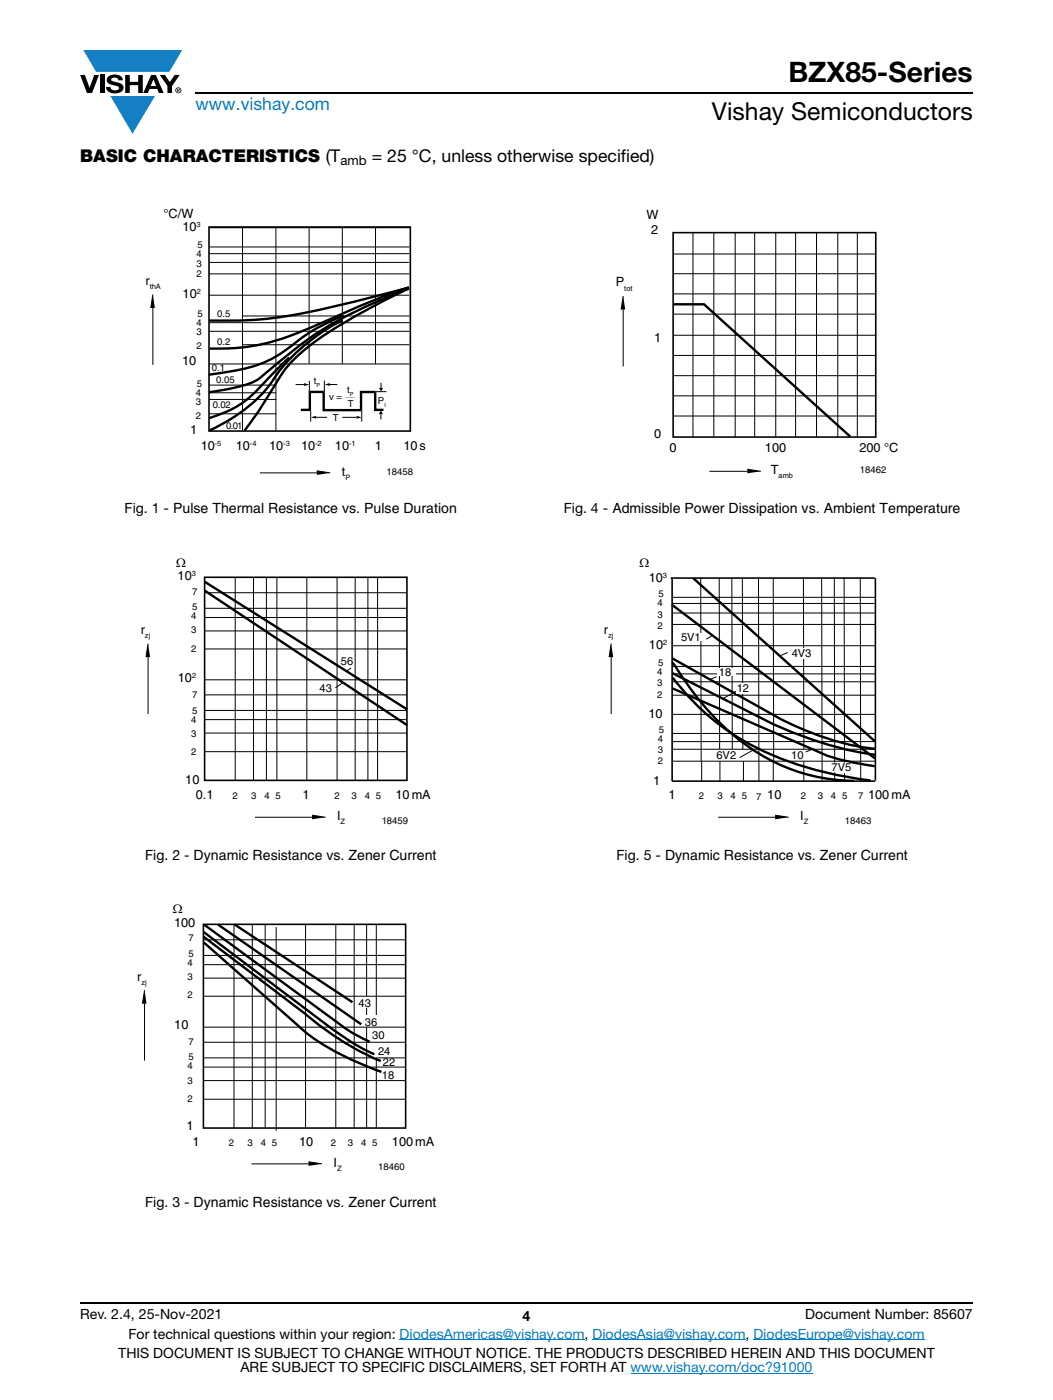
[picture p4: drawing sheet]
<svg xmlns="http://www.w3.org/2000/svg" width="210mm" height="279mm" viewBox="0 0 210 279" stroke-linecap="round" stroke-linejoin="round" font-family="sans-serif">
<g fill="#147fc3">
<path d="M16.6 10h19.7l-2.5 4.3h-1.2h-13.4z"/>
<path d="M22 19.2h8.9l-4.5 7.5z"/>
</g>
<g fill="#000">
<path d="M16 15h.9l1 2.5 .9-2.5h.9l-1.3 3.6h-1.1zM19.9 15h.9v3.6h-.9zM21.6 15.3a2.1 2.1 0 0 1 2.8 .3l.1 .4h-.9a.79 .79 0 0 0-.7-.5 .79 .79 0 0 0-.7 .4l.2 .3 1 .2a1.08 1.08 0 0 1 1.2 1 1.08 1.08 0 0 1-1.1 1.2 1.73 1.73 0 0 1-2.4-1.2h.9a.96 .96 0 0 0 .8 .6 .96 .96 0 0 0 1-.4 1.31 1.31 0 0 0-1.3-.6 1.03 1.03 0 0 1-1-.6 1.03 1.03 0 0 1 .1-1.1zM25 15h.9v1.3h1.7v-1.3h.9v3.6h-.9v-1.6h-1.7v1.6h-.9zM31.9 15h1l1 1.4 .9-1.4h1l-1.5 2.2v1.4h-.9v-1.4z"/>
<path d="M30.6 15.8l.5 1.4h-1zM30.1 15l-1.5 3.6h.9l.3-.8h1.6l.3 .8h.9l-1.5-3.6z"/>
<path d="M35.5 17.8h.2v.2h-.2zM35.3 17.7v.7h.2v-.3l.3 .3-.1-.3 .1-.2v-.2z"/>
<path d="M35.1 18a.46 .46 0 0 1 .9 0 .46 .46 0 0 1-.9 0zM35 18a.6 .6 0 0 0 1.2 0 .6 .6 0 0 0-1.2 0z"/>
</g>
<path d="M39 18.6h155M16 260h178" fill="none" stroke="#000" stroke-width=".36"/>
<path d="M79.7 267.4h36.9M118.2 267.4h30.5M125.8 274h36.2M150.2 267.4h34.2" fill="none" stroke="#007ec4" stroke-width=".2"/>
<path d="M41.8 49.3h39.8M41.7 72.6h39.9" fill="none" stroke="#000" stroke-width=".2"/>
<path d="M81.8 45.4h-40.2" fill="none" stroke="#000" stroke-width=".32"/>
<path d="M60 81.8h1.8v-3.6h2.7v3.7h7.5v-3.7h2.8v3.6h1.7" fill="none" stroke="#000" stroke-width=".48"/>
<path d="M61.7 76v2.2z" fill="#fff"/>
<path d="M58.9 76.8h1.7M61.7 76v2.2M65.8 76.7h1.5" fill="none" stroke="#000" stroke-width=".2"/>
<path d="M60.6 76.5l1.1 .3-1.1 .2zM64.8 76.7l1-.2v.5z" fill="#000"/>
<path d="M64.7 75.9v2.3z" fill="#fff"/>
<path d="M64.7 75.9v2.3M68.3 83.3h2.8" fill="none" stroke="#000" stroke-width=".2"/>
<path d="M62 83.3l1-.3v.6zM71.1 83l1 .3-1 .3z" fill="#000"/>
<path d="M62 81.9v2.2z" fill="#fff"/>
<path d="M62 81.9v2.2" fill="none" stroke="#000" stroke-width=".2"/>
<path d="M72.1 81.9v2.2z" fill="#fff"/>
<path d="M72.1 81.9v2.2" fill="none" stroke="#000" stroke-width=".2"/>
<path d="M74.9 78.2h2.2z" fill="#fff"/>
<g fill="none" stroke="#000" stroke-width=".2">
<path d="M41.6 58.9h40M41.7 54.7h39.9M41.8 52.4h39.7M41.8 50.6h39.8M48.4 45.4v40.6M55 45.4v40.5M61.6 45.4v27.2M68.3 45.4v27.2M74.9 45.4v27.2M30.5 61.4v11.4M41.7 79.7h13.4M41.7 76.9h13.3"/>
<path d="M41.7 78.4h13.3M41.8 64.4h39.9M41.8 66.1h39.9M48.4 63.1h33.3M48.4 68.8h33.2M74.9 78.2h2.2M76 76.4v1M41.7 82.6h13.4M51.8 94.4h11.4M62.4 83.3h2.8M76 82.7v1M40.9 118.3h40.1"/>
<path d="M46.9 115.2v40.5M50.6 115.2v40.5M53.1 115.2v40.5M55.2 115.2v40.5M61.2 115.2v40.5M67.2 115.2v40.5M70.8 115.2v40.5M73.4 115.3v40.4M75.3 115.2v40.5M29.5 131.1v11.4M40.8 125.9h40.3M40.8 129.5h40.4"/>
<path d="M40.9 121.4h40.2M40.9 123.2h40.2M40.9 135.7h40.2M40.9 138.7h40.1M68.4 136.2l-1.5 1.1M70 133.3l-.9 .6M40.8 146.3h40.3M40.8 150h40.4M40.9 141.8h40.2M40.9 143.6h40.2M50.9 163.1h11.3M73.1 184.5v40.6"/>
<path d="M75 184.5v40.6"/>
</g>
<path d="M30.5 58.8l.4 2.7h-.8zM75.6 77.4h.8l-.4 .7zM63.2 94l2.7 .4-2.7 .4zM76 81.9l.4 .8h-.9zM29.5 128.4l.4 2.7h-.8zM62.2 162.7l2.7 .4-2.7 .4z" fill="#000"/>
<path d="M81.1 57.6a97.1 97.1 0 0 0-19.5 10l-3.8 2.9-4.4 3.6a11.2 11.2 0 0 1-6.3 3.2l-5.4 1M81.5 57.6l-3.4 1.6a99.9 99.9 0 0 0-17.8 10.9 27.8 27.8 0 0 0-6.4 8.3l-2.4 3.7-2.7 3.8M41.7 64a82 82 0 0 0 24.1-2.6l15.7-4a255.9 255.9 0 0 0-21 8.6 41.1 41.1 0 0 1-18.7 3.6M57.7 71.3l-2.8 2.8a46.3 46.3 0 0 1-6.9 6.6l-2.6 1.4-3.7 1.3M68.3 64a36.1 36.1 0 0 0-14.5 12.8 32.4 32.4 0 0 1-12 9.1M68.5 62.9a42.1 42.1 0 0 0-11.9 7.2 25.2 25.2 0 0 1-12.2 4.3l-2.8 .4M40.8 117.8l40.4 26.9M40.8 116.1l40.4 25.5" fill="none" stroke="#000" stroke-width=".48"/>
<path d="M41.7 45.3h40.1v40.7h-40.1zM40.8 115.2h40.3v40.5h-40.3z" fill="none" stroke="#000" stroke-width=".32"/>
<path d="M30.3 58.8v2.7M63.2 94.2h2.7M29.3 128.4v2.7M62.2 162.9h2.7" fill="none" stroke="#000" stroke-width=".42"/>
<g fill="#fff">
<path d="M72.5 202.6h6.4v2.3h-6.4z"/>
<path d="M70.6 198.9h3.7v2.3h-3.7z"/>
</g>
<path d="M134.2 46.4h40.4v40.8h-40.4zM133.7 115.4h40.8M134 115.3v40.6h40.5M174.6 115.4v40.4M40.6 184.5h40.3v40.6h-40.3z" fill="none" stroke="#000" stroke-width=".32"/>
<g fill="none" stroke="#000" stroke-width=".2">
<path d="M134.2 54.6h40.5M134.2 58.7h40.5M134.4 50.7h40.3M138.2 46.5v40.7M142.3 46.5v40.7M146.6 46.5v40.7M150.5 46.4v40.8M154.7 46.4v40.8M158.7 46.4v40.8M162.8 46.4v40.8M167.1 46.4v40.8M171 46.4v40.8"/>
<path d="M124.3 61.8v11.3M134.2 66.9h40.5M134.2 79h40.5M134.2 75h40.5M134.2 70.9h40.5M134.3 62.7h40.4M134.2 83h40.5M141.5 94.1h7.5M134.1 119.2h40.5M139.7 115.3l.1 36.6M143.4 115.3l.1 34.2M145.9 115.4l.1 34.1"/>
<path d="M148 115.3l.1 34.2M151.3 115.3v40.5M154.2 115.3l.1 36.6M160.2 115.3l.1 34.2M163.8 115.3l.1 40.5M166.4 115.3l.1 40.6M168.3 115.3l.1 40.7M171.5 115.3l.1 40.5M134 128.9h40.5M134 138.7h40.5M134 124.6h40.5M134.1 134.5h40.5"/>
<path d="M134.1 136.1h40.5M134.1 122.3h40.4M134 142.6h40.5M134 151.9h40.5M134 149.5h40.5M134 148h40.5M134 146.4h40.5M139.9 151.9v4M143.6 151.9v4M154.2 151.9v4M40.6 195.2h40.3M40.6 198.8h40.3"/>
<path d="M40.6 190.7h40.3M40.6 192.5h40.3M40.6 187.6h40.2M46.7 184.5v40.6M50.3 184.5v40.6M52.9 184.5v40.6M55.1 185v40.7M60.9 184.5v40.6M67 184.5v40.6M70.6 184.5v40.6M28.8 200.3v11.4M40.6 215.7h40.3"/>
<path d="M40.6 219.4h40.3M40.6 211.1h40.3M40.6 205h40.3M40.6 213h40.3M40.6 208h40.2M50.2 232.3h11.3"/>
</g>
<path d="M75 205v6" fill="none" stroke="#fff" stroke-width=".6" stroke-linecap="butt"/>
<g fill="none" stroke="#000" stroke-width=".48">
<path d="M134.3 60.7h6.1l29.2 26.4M138.3 115.4l36.2 32.6M134 120.7l40.5 30.7M134.1 132.2l.2 .3a61.2 61.2 0 0 0 13 15 37.2 37.2 0 0 0 23 8.3M134.1 134.3l20.1 10.2a76.7 76.7 0 0 0 20.3 6.1M134.1 131.4l21.7 12.2a57 57 0 0 0 18.7 5.8M134.1 137.4l29.8 12.9a21.5 21.5 0 0 0 6.2 1.9l4.3 .7M134.1 135.2a49 49 0 0 0 26.5 17.9 81 81 0 0 0 13 2.7M40.6 188.1l19.2 16.9a33 33 0 0 0 9.6 6.2l6.7 2.7M40.6 186.9l20.5 15.6a58 58 0 0 0 14.8 9.3M40.6 186l25.2 19.1a46.9 46.9 0 0 0 8.9 5.3M40.8 184.6l27.6 20.3a23.7 23.7 0 0 0 5.3 3"/>
<path d="M43.5 184.5l28.5 19.9M46.8 184.5l23.5 15.5"/>
</g>
<path d="M124.1 59.1v2.7M149 93.9h2.7M28.6 197.6v2.7M61.5 232.1h2.7" fill="none" stroke="#000" stroke-width=".42"/>
<path d="M124.3 59.1l.4 2.7h-.8zM149 93.6l2.7 .5-2.7 .4zM28.8 197.6l.4 2.7h-.8zM61.5 231.9l2.7 .4-2.7 .4z" fill="#000"/>
<path d="M134.8 126.3h6v1.6h-6z" fill="#fff"/>
<path d="M141.9 126.9l-1.1 .7" fill="none" stroke="#000" stroke-width=".2"/>
<path d="M157.4 129.3h6.3v2.2h-6.3z" fill="#fff"/>
<path d="M142.9 135.1l-1.4 .5M157.1 130.2l-1.3 .6" fill="none" stroke="#000" stroke-width=".2"/>
<path d="M143.1 133.4h3.6v1.5h-3.6z" fill="#fff"/>
<path d="M146.9 137.9l-2.6 1.5" fill="none" stroke="#000" stroke-width=".2"/>
<path d="M146.9 136.4h3v2.2h-3z" fill="#fff"/>
<path d="M148.3 151.9v4M150.1 149.7l-2.6 1.5M160.3 151.9v4M162 149.5l-1.4 .6" fill="none" stroke="#000" stroke-width=".2"/>
<path d="M165.1 152.2h4.2v2.2l-4.2-.4z" fill="#fff"/>
<path d="M121.9 131.1v11.4M134.1 133h40.5M134.1 120.4h40.3M143.2 163.1h11.4" fill="none" stroke="#000" stroke-width=".2"/>
<path d="M121.7 128.4v2.7M154.6 162.9h2.7" fill="none" stroke="#000" stroke-width=".42"/>
<path d="M121.9 128.4l.4 2.7h-.8zM154.6 162.7l2.7 .4-2.7 .4z" fill="#000"/>
<text font-size="5.6" x="157.2" y="16.4">BZX85-Series</text>
<text font-size="4.9" x="142" y="23.9">Vishay Semiconductors</text>
<text font-size="3.5" fill="#007ec4" x="39" y="22">www.vishay.com</text>
<g font-size="3.5">
<text x="16" y="32.3">BASIC CHARACTERISTICS (T</text>
<text x="74.1" y="32.3">= 25 °C, unless otherwise specified)</text>
</g>
<g font-size="2.8">
<text x="24.8" y="102.5">Fig. 1 - Pulse Thermal Resistance vs. Pulse Duration</text>
<text x="112.4" y="102.5">Fig. 4 - Admissible Power Dissipation vs. Ambient Temperature</text>
<text x="28.9" y="171.6">Fig. 2 - Dynamic Resistance vs. Zener Current</text>
<text x="122.9" y="171.6">Fig. 5 - Dynamic Resistance vs. Zener Current</text>
<text x="28.9" y="240.8">Fig. 3 - Dynamic Resistance vs. Zener Current</text>
<text x="16" y="263.3">Rev. 2.4, 25-Nov-2021</text>
<text x="104.2" y="263.6">4</text>
<text x="160.6" y="263.3">Document Number: 85607</text>
<text x="25.6" y="267.1">For technical questions within your region: DiodesAmericas@vishay.com, DiodesAsia@vishay.com, DiodesEurope@vishay.com</text>
<text x="23.6" y="271">THIS DOCUMENT IS SUBJECT TO CHANGE WITHOUT NOTICE. THE PRODUCTS DESCRIBED HEREIN AND THIS DOCUMENT</text>
<text x="48" y="273.8">ARE SUBJECT TO SPECIFIC DISCLAIMERS, SET FORTH AT www.vishay.com/doc?91000</text>
</g>
<text font-size="2.6" x="67.9" y="33">amb</text>
<g font-size="2.5">
<text x="32.6" y="43.4">°C/W</text>
<text x="36.4" y="46.2">10</text>
<text x="128.9" y="43.7">W</text>
<text x="129.9" y="46.8">2</text>
<text x="29" y="56.9">r</text>
<text x="36.4" y="59.5">10</text>
<text x="122.8" y="57.2">P</text>
<text x="130.4" y="68.2">1</text>
<text x="36.3" y="72.9">10</text>
<text x="37.9" y="86.7">1</text>
<text x="40" y="89.9">10</text>
<text x="47" y="89.9">10</text>
<text x="53.7" y="89.9">10</text>
<text x="60" y="89.8">10</text>
<text x="66.8" y="89.8">10</text>
<text x="74.7" y="89.8">1</text>
<text x="80.5" y="89.8">10s</text>
<text x="130.4" y="87.3">0</text>
<text x="68.2" y="95">t</text>
<text x="133.5" y="90.2">0</text>
<text x="152.5" y="90.2">100</text>
<text x="153.7" y="94.6">T</text>
<text x="171.4" y="90.2">200 °C</text>
<text x="35.2" y="113.1">Ω</text>
<text x="127.5" y="113.1">Ω</text>
<text x="35.4" y="115.8">10</text>
<text x="129.4" y="116.2">10</text>
<text x="28.1" y="126.5">r</text>
<text x="120.4" y="126.5">r</text>
<text x="129.4" y="129.5">10</text>
<text x="35.5" y="136.2">10</text>
<text x="129.3" y="143.4">10</text>
<text x="36.9" y="156.4">10</text>
<text x="39.1" y="159.6">0.1</text>
<text x="60.3" y="159.5">1</text>
<text x="78.9" y="159.5">10mA</text>
<text x="130.2" y="156.7">1</text>
<text x="133.3" y="159.6">1</text>
<text x="153" y="159.5">10</text>
<text x="173.1" y="159.5">100mA</text>
<text x="67.2" y="163.7">I</text>
<text x="159.6" y="163.7">I</text>
<text x="34.4" y="182.3">Ω</text>
<text x="34.7" y="185">100</text>
<text x="27.4" y="195.7">r</text>
<text x="34.8" y="205.3">10</text>
<text x="37.2" y="225.6">1</text>
<text x="38.4" y="228.7">1</text>
<text x="59.6" y="228.7">10</text>
<text x="66.5" y="232.9">I</text>
<text x="78.2" y="228.7">100mA</text>
</g>
<g font-size="2.2">
<text x="135.8" y="127.9">5V1</text>
<text x="157.9" y="131.1">4V3</text>
<text x="68" y="132.7">56</text>
<text x="143.3" y="134.9">18</text>
<text x="63.7" y="138.2">43</text>
<text x="146.9" y="138.1">12</text>
<text x="142.9" y="151.5">6V2</text>
<text x="157.8" y="151.4">10</text>
<text x="165.8" y="153.9">7V5</text>
<text x="71.5" y="201">43</text>
<text x="72.8" y="204.7">36</text>
<text x="74.2" y="207.4">30</text>
<text x="75.4" y="210.5">24</text>
<text x="76.1" y="215.3">18</text>
<text x="76.4" y="212.8">22</text>
</g>
<g font-size="1.9">
<text x="39.2" y="51.4">4</text>
<text x="39.2" y="53.3">3</text>
<text x="39.4" y="49.6">5</text>
<text x="39.2" y="55.3">2</text>
<text x="39.2" y="65">4</text>
<text x="39.4" y="63.2">5</text>
<text x="43.3" y="63.2">0.5</text>
<text x="39.2" y="69.6">2</text>
<text x="39.2" y="66.9">3</text>
<text x="43.3" y="68.8">0.2</text>
<text x="39.3" y="77.2">5</text>
<text x="42.2" y="74.1">0.1</text>
<text x="43.1" y="76.4">0.05</text>
<text x="62.6" y="76.6">t</text>
<text x="39.1" y="83.5">2</text>
<text x="39.1" y="79">4</text>
<text x="39.1" y="80.9">3</text>
<text x="42.5" y="81.4">0.02</text>
<text x="65.6" y="79.8">v =</text>
<text x="66.4" y="83.9">T</text>
<text x="69.2" y="78.4">t</text>
<text x="69.3" y="81.2">T</text>
<text x="75.4" y="80.6">P</text>
<text x="45.1" y="85.5">0.01</text>
<text x="77.1" y="94.7">18458</text>
<text x="171.5" y="94.4">18462</text>
<text x="38.3" y="118.7">7</text>
<text x="131.3" y="119.2">5</text>
<text x="38.1" y="123.6">4</text>
<text x="38.3" y="121.8">5</text>
<text x="131.1" y="125.6">2</text>
<text x="131.1" y="121">4</text>
<text x="131.1" y="123.3">3</text>
<text x="38.1" y="130">2</text>
<text x="38.1" y="126.4">3</text>
<text x="131" y="134.8">4</text>
<text x="131" y="137">3</text>
<text x="131.2" y="133">5</text>
<text x="38.3" y="142.4">5</text>
<text x="38.3" y="139.3">7</text>
<text x="131" y="139.3">2</text>
<text x="38.1" y="144.2">4</text>
<text x="38.1" y="147.1">3</text>
<text x="131.2" y="148">4</text>
<text x="131.4" y="146.2">5</text>
<text x="38.1" y="150.7">2</text>
<text x="131.2" y="152.6">2</text>
<text x="131.2" y="150.2">3</text>
<text x="46.4" y="159.6">2</text>
<text x="50.1" y="159.6">3</text>
<text x="52.7" y="159.6">4</text>
<text x="54.9" y="159.6">5</text>
<text x="66.7" y="159.6">2</text>
<text x="70.1" y="159.6">3</text>
<text x="72.7" y="159.6">4</text>
<text x="74.9" y="159.6">5</text>
<text x="139.4" y="159.6">2</text>
<text x="143.1" y="159.6">3</text>
<text x="145.7" y="159.6">4</text>
<text x="147.9" y="159.6">5</text>
<text x="150.8" y="159.6">7</text>
<text x="159.7" y="159.6">2</text>
<text x="163.1" y="159.6">3</text>
<text x="165.7" y="159.6">4</text>
<text x="167.9" y="159.6">5</text>
<text x="171.1" y="159.6">7</text>
<text x="76.1" y="164.4">18459</text>
<text x="168.5" y="164.4">18463</text>
<text x="37.6" y="190.9">5</text>
<text x="37.6" y="187.9">7</text>
<text x="37.4" y="192.7">4</text>
<text x="37.4" y="195.6">3</text>
<text x="37.4" y="199.2">2</text>
<text x="37.6" y="208.5">7</text>
<text x="37.4" y="213.4">4</text>
<text x="37.6" y="211.6">5</text>
<text x="37.4" y="219.8">2</text>
<text x="37.4" y="216.2">3</text>
<text x="45.7" y="228.7">2</text>
<text x="49.4" y="228.7">3</text>
<text x="52" y="228.7">4</text>
<text x="54.2" y="228.7">5</text>
<text x="66" y="228.7">2</text>
<text x="69.4" y="228.7">3</text>
<text x="72" y="228.7">4</text>
<text x="74.2" y="228.7">5</text>
<text x="75.4" y="233.6">18460</text>
</g>
<g font-size="1.5">
<text x="39.2" y="45.3">3</text>
<text x="29.9" y="57.7">thA</text>
<text x="39.2" y="58.7">2</text>
<text x="124.5" y="58">tot</text>
<text x="42.8" y="89">-5</text>
<text x="49.8" y="89">-4</text>
<text x="56.5" y="89">-3</text>
<text x="62.8" y="89">-2</text>
<text x="69.6" y="89">-1</text>
<text x="68.9" y="95.8">P</text>
<text x="155.3" y="95.5">amb</text>
<text x="38.3" y="115">3</text>
<text x="132.2" y="115.3">3</text>
<text x="28.9" y="127.4">zj</text>
<text x="121.3" y="127.4">zj</text>
<text x="132.2" y="128.6">2</text>
<text x="38.3" y="135.3">2</text>
<text x="67.9" y="164.5">Z</text>
<text x="160.3" y="164.5">Z</text>
<text x="28.2" y="196.6">zj</text>
<text x="67.2" y="233.7">Z</text>
</g>
<g font-size="1.1">
<text x="63.1" y="77.3">P</text>
<text x="68.9" y="79.2">___</text>
<text x="69.8" y="79.1">P</text>
<text x="76.6" y="81.2">I</text>
</g>
</svg>
